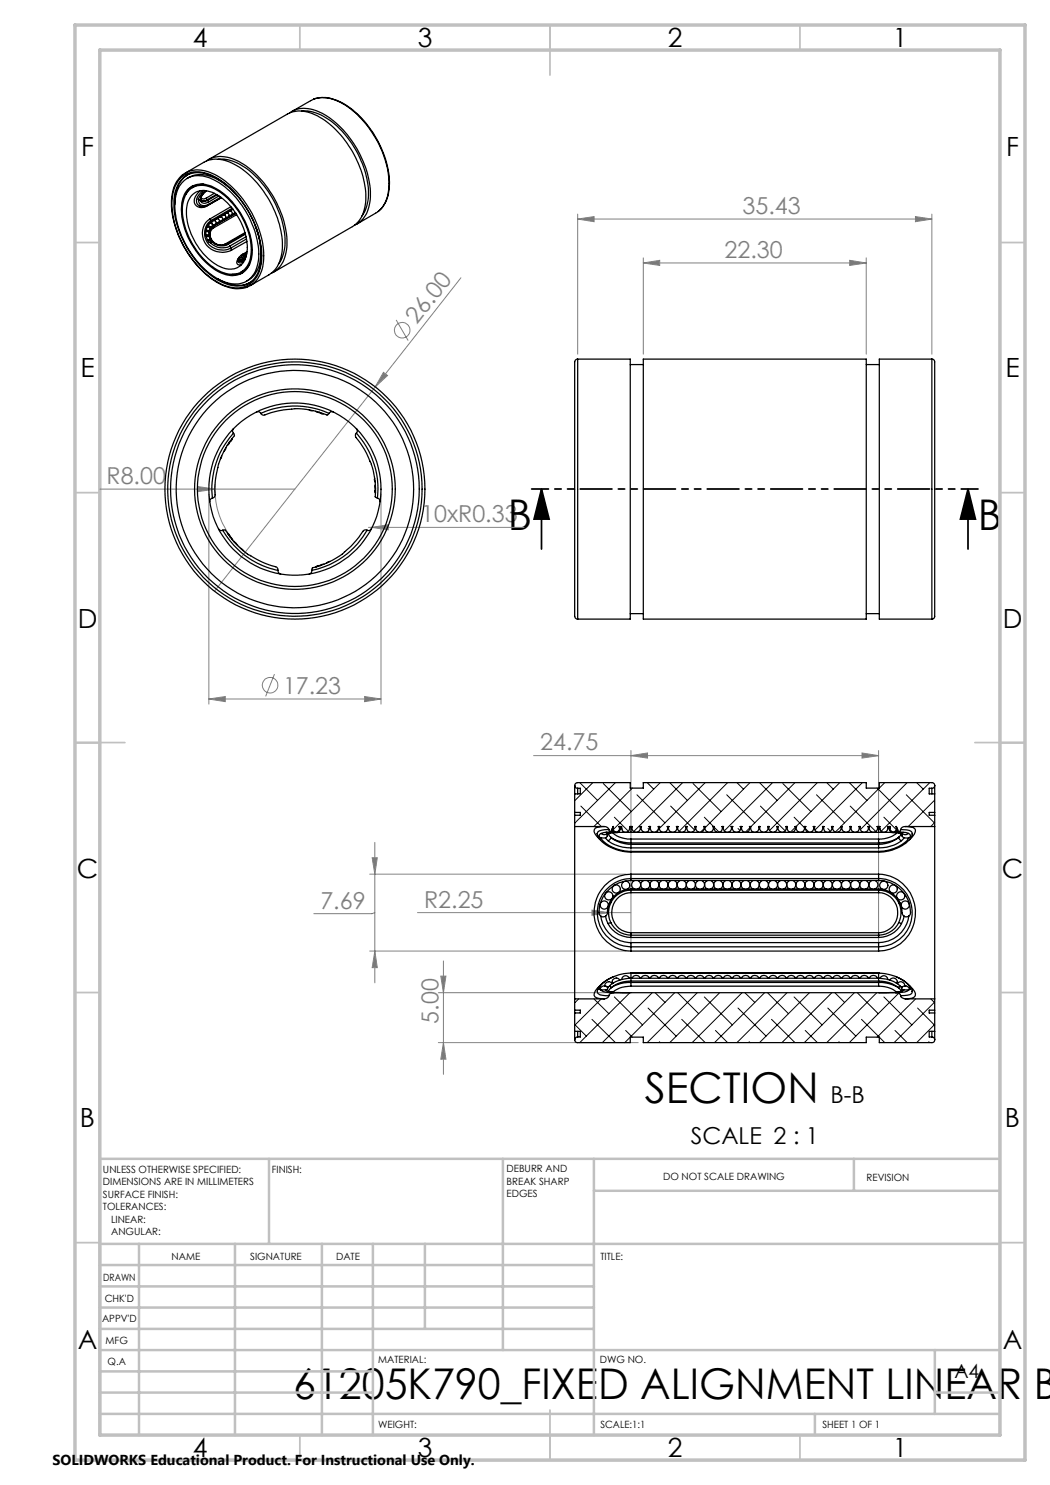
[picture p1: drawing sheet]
<svg xmlns="http://www.w3.org/2000/svg" width="210mm" height="297mm" viewBox="0 0 210 297" stroke-linecap="round" stroke-linejoin="round" font-family="sans-serif">
<g fill="none" stroke="#808080" stroke-width=".2">
<path d="M92.2 55.6l-17.2 21.8M115.5 43.8l3.3-.5v1zM115.5 42.8v28M115.5 43.8h70.9M128.7 52.6l3.2-.5v1zM128.7 51.6v19.2M128.7 52.6h44.5M169.9 52.1l3.3 .5-3.3 .5zM173.2 51.6v19.2M183.1 43.3l3.3 .5-3.3 .5zM186.4 42.8v28M75 77.4l-32.1 40.8"/>
<path d="M76.7 74.5l.8 .6-2.5 2.3zM79.2 64l2.4 4.1M20 97.8h39M39.7 97.3l3.3 .5-3.3 .5zM41.8 98.8v42M43 96.8a16 16 0 0 0 6.3 13.8M76.2 98.8v42M73.7 105.5h31.1M74.3 105.5l3.3-.6v1.1zM41.8 139.8l3.2-.5v1zM41.8 139.8h34.4M54.9 134.8l-1.8 4.5"/>
<path d="M72.9 139.3l3.3 .5-3.3 .5zM106.7 151.1h69M126.2 151.1l3.3-.5v1zM126.2 150.1v39.1M172.4 150.6l3.3 .5-3.3 .5zM175.7 150.1v39.1M73.9 174.8h51.3M74.4 171.6h1.1l-.5 3.2zM75 168.5v28.1M73.9 190.2h51.3M75 190.2l.5 3.3h-1.1zM75 182.5l-.6 .2h-11.6"/>
<path d="M83.5 182.5h42.7M87.7 198.5h37.5M88.2 195.2h1l-.5 3.3zM88.7 192.2v22.7M118.4 182l3.3 .5-3.3 .6zM121.8 181.5l-.1 .7 .1 1.3M87.7 208.5h39.9M88.7 208.5l.5 3.3h-1z"/>
<circle cx="80.4" cy="66" r="1.54"/>
<circle cx="54" cy="137.1" r="1.55"/>
</g>
<path d="M108.3 97.8l1.5 6h-3zM108.3 97.8v12M193.6 97.8l1.5 6h-3zM193.6 97.8v12" fill="none" stroke="#000" stroke-width=".35"/>
<path d="M195.6 97.8h-89.3" fill="none" stroke="#000" stroke-width=".35" stroke-dasharray="6.3 1.3 1.3 1.3 1.3 1.3" stroke-dashoffset="3"/>
<g fill="none" stroke="#c0c0c0" stroke-width=".35">
<path d="M60 5v5M110 5v10M160 5v5M15 48.5h5M200 48.5h5M15 98.5h5M200 98.5h5M15 148.5h10M195 148.5h10M15 198.5h5M200 198.5h5M15 248.5h5"/>
<path d="M200 248.5h5M60 287v5M110 282v10M160 287v5"/>
</g>
<g fill="none" stroke="#c0c0c0" stroke-width=".5">
<path d="M53.8 231.8v17M100.6 231.8v38.2M118.8 231.8v55.2M118.8 238.2h81.2M170.8 231.8v6.4M200 231.8h-180v55.2M20 248.8h180M20 257.3h98.8M20 253h98.8M27.8 248.8v38.2M47 248.8v38.2M64.4 248.8v38.2"/>
<path d="M74.6 248.8v38.2M85 248.8v17M20 265.8h98.8M20 261.5h98.8M20 278.5h54.6M20 274.3h54.6M20 270h180M187 278.5h13M187 270v12.8M20 282.8h180M163 282.8v4.2"/>
</g>
<path d="M15 5h190v287h-190zM20 10h180v277h-180z" fill="none" stroke="#c0c0c0" stroke-width=".7"/>
<path d="M193.6 97.8l1.5 6h-3zM108.3 97.8l1.5 6h-3z" fill="#000"/>
<g fill="#808080">
<path d="M118.4 182l3.3 .5-3.3 .6z"/>
<path d="M74.3 105.5l3.3-.6v1.1z"/>
<path d="M39.7 97.3l3.3 .5-3.3 .5z"/>
<path d="M76.7 74.5l.8 .6-2.5 2.3z"/>
<path d="M169.9 52.1l3.3 .5-3.3 .5zM128.7 52.6l3.2-.5v1z"/>
<path d="M41.8 139.8l3.2-.5v1zM72.9 139.3l3.3 .5-3.3 .5zM115.5 43.8l3.3-.5v1zM183.1 43.3l3.3 .5-3.3 .5zM75 190.2l.5 3.3h-1.1zM74.4 171.6h1.1l-.5 3.2z"/>
<path d="M172.4 150.6l3.3 .5-3.3 .5zM126.2 151.1l3.3-.5v1z"/>
<path d="M88.2 195.2h1l-.5 3.3zM88.7 208.5l.5 3.3h-1z"/>
</g>
<g fill="none" stroke="#000" stroke-width=".25">
<path d="M62.7 19.8a7.5 7.5 0 0 1 7 1.5 20 20 0 0 1 8.2 16 6.4 6.4 0 0 1-2.2 5M36.3 35.5a5.6 5.6 0 0 1 6.5-.2 19.7 19.7 0 0 1 9.3 13.6 8.6 8.6 0 0 1-1.5 7.4 5.4 5.4 0 0 1-6.4 .5 19.6 19.6 0 0 1-9.8-15.7 7.4 7.4 0 0 1 1.9-5.6zM36.3 36.7a4.8 4.8 0 0 1 6-.9 17.8 17.8 0 0 1 9 11.6 9 9 0 0 1-.8 7.7 4.7 4.7 0 0 1-5.9 1.2 17.4 17.4 0 0 1-8.8-10.3 11.1 11.1 0 0 1 0-8.7zM36.5 35a7.2 7.2 0 0 0-2.2 6.2 20.3 20.3 0 0 0 9.4 15.4 6.6 6.6 0 0 0 5.8 .8M36.5 35a5.7 5.7 0 0 1 6.1-.3 19.9 19.9 0 0 1 9.9 13.5 9.6 9.6 0 0 1-1.2 7.9l-.9 .8-.9 .5M37.1 34.6l3.7-2.1a6.4 6.4 0 0 1 6.5 .6 20 20 0 0 1 9.2 16.5 6.4 6.4 0 0 1-2.7 5.4l-3.7 2.1M37.4 35a6.5 6.5 0 0 0-2.4 6M37.4 35.7a5.4 5.4 0 0 1 5.8 0 14.8 14.8 0 0 1 4.4 3.6M37.5 38a4.4 4.4 0 0 1 5.6-.3 15.6 15.6 0 0 1 7.3 12.8 4.4 4.4 0 0 1-2.9 4.5 6.9 6.9 0 0 1-6-2.2 15 15 0 0 1-5.1-12.3l.5-1.6zM37.7 38.2a4.4 4.4 0 0 1 5.7-.2 14.9 14.9 0 0 1 6.8 12.9 4 4 0 0 1-6 3.5 14.8 14.8 0 0 1-7.7-13.3 5.8 5.8 0 0 1 1.2-2.9zM37.8 34.9a6.9 6.9 0 0 1 6.5 1.4 19.5 19.5 0 0 1 7.9 15.5 5.4 5.4 0 0 1-3 5.1 7.3 7.3 0 0 1-6.8-1.7 19.4 19.4 0 0 1-7.6-15 5.6 5.6 0 0 1 3.1-5.3M38.2 39.2a3.6 3.6 0 0 1 4.6-.6 13.1 13.1 0 0 1 6.6 11.7 3.5 3.5 0 0 1-5.4 3 13 13 0 0 1-6.7-11.7l.3-1.2z"/>
<path d="M38.6 37.2l-1 .9-.4 .8M40 38.2a2.31 2.31 0 0 0-1 2.7 1.67 1.67 0 0 0 2.3 .3M40.1 39.8v.4M40.1 39.8l-.3 .2M40.1 39.3l.2 .2M40.2 39.9l.1 .2M40.2 39.9l-.1 .3M40.3 39.5l-.2 .3M40.4 38.8a.37 .37 0 0 1-.1 .4 .37 .37 0 0 1-.4 .1M40.7 38.1a2.3 2.3 0 0 0-1.2 2.7l.4 .4M40.7 36.8l-1.2 .2-1 .5M41 38.2l-.1 .3-.4 .1"/>
<path d="M41.1 38.1a2.61 2.61 0 0 0-1.4 1.9h.1M41.3 39.6l-.7 .2-.4-.2v.3M41.3 32.2a5.6 5.6 0 0 1 5.9-.1 19.6 19.6 0 0 1 9.6 12.2 11.1 11.1 0 0 1-.4 8.4 4.7 4.7 0 0 1-2.2 2M41.3 39.6l.1 .4M41.3 38.2l-.8 .8-.2 .5M41.4 40l-.7 .2-.4-.2M41.4 40l.1 .1M41.7 31.9l15.8-9.1a6.4 6.4 0 0 1 6.5 .7 20 20 0 0 1 9.2 16.4 6.2 6.2 0 0 1-2.7 5.4l-15.8 9.1M42.9 38.7l-1.6 .9M43.3 38.9l-1.9 1.1M43.4 39l-1.9 1.1M43.6 31.9a9.6 9.6 0 0 1 7.6 3.4 19.6 19.6 0 0 1 5.8 13.5 7.6 7.6 0 0 1-1.3 4"/>
<path d="M43.8 39.2l-2.1 1.2M44.2 39.4l-2.5 1.5M44.3 39.5l-2.7 1.5M44.3 39.5l-3 1.7M58 22.6a5.6 5.6 0 0 1 5.9-.2 19.6 19.6 0 0 1 9.6 12.3 11.1 11.1 0 0 1-.4 8.4 4.7 4.7 0 0 1-2.2 1.9M58.4 22.3l3.7-2.2a6.4 6.4 0 0 1 6.5 .7 20.1 20.1 0 0 1 9.2 16.4 6.2 6.2 0 0 1-2.7 5.4l-3.7 2.2M60.3 22.2a9.6 9.6 0 0 1 7.6 3.5 19.6 19.6 0 0 1 5.8 13.5 7.3 7.3 0 0 1-1.3 4M39.8 40a1.09 1.09 0 0 0 .5 1.1 1.09 1.09 0 0 0 1.3-.1l.1-.1M40.1 40.2l.3 .3 .4 .2 .9-.3M40.3 40.1l.5 .1 .7-.1M41.2 46.3a.42 .42 0 0 1 .5 .1 .42 .42 0 0 1 0 .6M41.2 47h.5"/>
<path d="M41.2 46l.3 .2 .4-.2M41.3 47.3a.4 .4 0 0 1 .5 .1 .4 .4 0 0 1 0 .5M41.3 45.9a.39 .39 0 0 0 .6 .1M41.3 41.2h.1M41.4 45.4a.39 .39 0 0 1 .5 .1 .39 .39 0 0 1 0 .5M41.5 40.1l.2 .3M41.6 41a1.92 1.92 0 0 1-1.7 .2M41.7 47l-.5 .1M41.7 47v.3M41.7 44.9a.41 .41 0 0 0 .1 .5 .41 .41 0 0 0 .6-.1M41.7 40.9l-.1 .1M41.8 44.8a.42 .42 0 0 0 .1 .5 .42 .42 0 0 0 .5 0"/>
<path d="M41.8 44.7a.41 .41 0 0 1 .6 0 .41 .41 0 0 1 0 .6M41.8 47.9l-.2 .2M41.8 47.9l-.3 .1M41.8 46.1l-.1 .4M41.9 47.9l.2 .4M41.9 47.1l.4 .9M41.9 47.1h.1M41.9 47.1a2.2 2.2 0 0 0 1.2 1.6M41.9 43.8a3.7 3.7 0 0 0-1 4.6 3.7 3.7 0 0 0 4.3 2l1.1-.4M41.9 43.8l.3 .3M42.1 48.5a3.2 3.2 0 0 0 3.9 .7M42.1 48.3l.1 .2"/>
<path d="M42.2 44.4l-.3 .3M42.2 44.1a3.3 3.3 0 0 0-1 3.9 3.3 3.3 0 0 0 3.4 2l1.5-.4M42.2 44.1l.2 .1M42.2 45.5l-.2 .3M42.3 48l.1 .4M42.3 48l-.2 .3M42.4 44.3a.47 .47 0 0 1 .6-.1 .47 .47 0 0 1 .2 .6M42.4 44.3a.46 .46 0 0 0 .4 .7M42.4 48.4l-.3 .1M42.4 48.4l.6 .4M42.4 44.3l-.2 .1M42.4 44.2a2.81 2.81 0 0 0-.5 4.3h.2"/>
<path d="M42.4 44.2l-.2 .2M42.5 45.4a2.06 2.06 0 0 0-.6 1.7M42.5 45.3l-.3 .2M42.5 45.4h-.1M42.7 45.2v.4M42.7 45.2l-.3 .3M42.7 45.6a1.99 1.99 0 0 0-.4 2.4 1.99 1.99 0 0 0 2.2 1l.5-.2M42.8 45.2l-.3 .2M42.8 45.2h-.1M42.8 45a2.17 2.17 0 0 0-.9 2.1M42.8 45v.2M43 48.8l1.1 .4 .8-.1 .7-.2"/>
<path d="M43.1 43.9a.46 .46 0 0 1 .6-.1 .46 .46 0 0 1 .2 .6M43.1 43.9l-.1 .3M43.1 43.9l-.3 .2M43.1 48.7a2.29 2.29 0 0 0 2.3 .1M43.1 48.7l-.1 .1M43.3 44.6h.1M43.5 55.7a6.4 6.4 0 0 0 6.4 .8M43.7 43.6a.45 .45 0 0 1 .6-.2 .45 .45 0 0 1 .2 .6M43.7 43.6l-.1 .2M43.7 43.6l-.3 .1M43.9 44.2l.1 .1M44.3 43.2a.47 .47 0 0 1 .6-.1 .47 .47 0 0 1 .3 .5"/>
<path d="M44.3 43.2v.2M44.3 43.2l-.2 .2M44.6 43.8l.1 .1M45 42.8a.44 .44 0 0 1 .6-.1 .44 .44 0 0 1 .2 .5M45 42.8l-.1 .2M45 48.8l.2 .1M45 42.8l-.3 .2M45.2 43.5h.1M45.4 48.8l.2 .1M45.6 42.4a.45 .45 0 0 1 .6-.1 .45 .45 0 0 1 .2 .6M45.6 42.4v.3M45.6 42.4l-.3 .2"/>
<path d="M45.8 43.1h.2M46 49.2l.1 .4M46.1 49.6l.2 .4M46.2 41.3l-4.3 2.5M46.3 42.1l-.1 .2M46.3 42.1l-.3 .2M46.4 41.7l-4.2 2.4M46.5 42.8h.1M46.5 41.8l-4.1 2.4M46.6 41.9l-.3 .2M47.1 42.5l-4.3 2.5M47.2 42.6l-4.5 2.6"/>
<path d="M47.3 42.9l-4.6 2.7M47.6 52.2h.1M47.6 52.2v.1a.76 .76 0 0 0 1.1 .1M47.7 51.7a.69 .69 0 0 0-.3 .9 .69 .69 0 0 0 .9 .3M47.9 51.4l-.2 .3-.1 .5M48.2 51v.1M48.5 51.8l.1 .2a.41 .41 0 0 0-.5-.1 .41 .41 0 0 0-.3 .3M48.5 51.5a.41 .41 0 0 0-.4 .1 .41 .41 0 0 0-.2 .4M48.5 51.9h-.1M48.6 54.5l-1 .4h-1.2M48.6 50.8l-.9 .8a.48 .48 0 0 0 .2 .6 .48 .48 0 0 0 .6 0l.2-.1M48.6 51.9l.4 .1-.3 .1"/>
<path d="M48.6 51.9h.1M48.6 50.8l.1 .2M48.7 52.1l-.4-.1-.2 .3M48.9 51.1a.41 .41 0 0 0-.4 0 .41 .41 0 0 0-.2 .4M49 51.9l-.3 .2M49 46.5l-4 2.3M49 46.7l-3.6 2.1M49.1 46.8l-3.5 2.1M49.2 50.9a.7 .7 0 0 0-.6 1M49.2 50.9l.1 .1M49.2 47.3l-3.2 1.9M49.2 51.2l-.4 .4-.1 .3 .5-.5"/>
<path d="M49.3 47.8l-3.2 1.8M49.3 50.8l-.1 .1M49.4 50.6l-.3 .1-.1 .3M49.4 48.3l-3.1 1.7M49.4 50.3l-.8 .5M49.9 52.8l-1 1.2-.7 .4M51.1 45.2a12.2 12.2 0 0 1 .4 8.7 4.4 4.4 0 0 1-2.2 2.3M115.5 71.8a.73 .73 0 0 0-.6 1.1v50.4a.6 .6 0 0 0 .6 .5M115.5 71.8h10.5v52h-10.5M115.5 71.8v52M126 72.9h2.7M128.7 71.8h44.5v52h-44.5z"/>
<path d="M173.2 72.9h2.7M186.4 71.8a.7 .7 0 0 1 .5 1.1v50.4a.54 .54 0 0 1-.5 .5M186.4 71.8h-10.5v52h10.5M186.4 71.8v52M42.5 99.6a.66 .66 0 0 0-.6 .8M44.3 91.2l-.2 .6M45.2 89.5l-.1 .4-.3 .3M45.9 88.4l-.1 .3-.4 .4M46.4 87.8l-.1 .3-.4 .3M46.4 87.7l-.2 .5M46.7 85.8a.56 .56 0 0 0 0 .8M46.7 86.6a16.4 16.4 0 0 0-4.2 13"/>
<path d="M46.7 86.6l.2 .4a16.9 16.9 0 0 0-3.9 12.2l-.3 .4h-.2M51.3 82.4a.67 .67 0 0 1 .9 .3M52.2 82.7a16.3 16.3 0 0 1 13.6 0M52.2 82.7a.75 .75 0 0 0 1.2 .1 16.4 16.4 0 0 1 12.1 .2l.3-.3M61.8 82l.7 .1M63.1 82.3l.8 .2M63.9 82.5l.7 .2M64.2 82.7l.5 .1M66.7 82.4a.67 .67 0 0 0-.9 .3M71.3 86.6a16.7 16.7 0 0 1 4.2 13M71.3 85.8a.56 .56 0 0 1 0 .8M71.3 86.6a.83 .83 0 0 0 .2 1.3 16.2 16.2 0 0 1 3.6 11.5l.4 .2"/>
<path d="M74.9 95.6l.1 .8M75 98.1l.1 .5M75.1 96.9l-.1 .4 .1 .5M75.1 97.7l-.1 .4 .1 .4M75.5 99.6a.66 .66 0 0 1 .5 .8M43.7 105.8a.62 .62 0 0 0 .9 .2M44.6 106a16.5 16.5 0 0 0 11 8.1M44.6 106h.4a18.1 18.1 0 0 0 10.4 7.5l.2 .6M45.5 106.6l.4 .4M45.5 106.7l.5 .6M46 107.3l.5 .6M46.8 108.4l.6 .5"/>
<path d="M48.2 109.7l.4 .4M55.6 114.1a.76 .76 0 0 0 .5 .7M62.4 114.1a.76 .76 0 0 1-.6 .7M63.6 113.1l-.4 .3M64.1 113.1l-.8 .2M64.8 112.9h-.4l-.4 .2M66 112.3l-.7 .3M73.4 106a16.4 16.4 0 0 1-11 8.1M73.4 106a.81 .81 0 0 0-1.1 .6 16.1 16.1 0 0 1-9.9 7.1v.4M74.3 105.8a.62 .62 0 0 1-.9 .2M126 122.7h2.7M173.2 122.7h2.7"/>
<path d="M114.9 157.1a.6 .6 0 0 1 .6-.6h10.5v1.1h2.7v-1.1h44.5v1.1h2.7v-1.1h10.5a.54 .54 0 0 1 .5 .6M114.9 157.1v1.7M114.9 157.1a.55 .55 0 0 0 .6 .6M114.9 158.8v3.7M115.5 157.7v1.1M115.5 157.7h.6v1.1h-1.2M186.4 157.7v1.1M186.4 157.7h-.6v1.1h1.1M186.9 157.1v1.7M186.9 157.1a.5 .5 0 0 1-.5 .6M186.9 158.8v3.7M114.9 165.3v34.5"/>
<path d="M114.9 165.3h6a.85 .85 0 0 1 .9 .6M114.9 162.5v.6M114.9 162.5h1.2v.6h-1.2M114.9 163.1v2.2M119.5 166.8a4.3 4.3 0 0 0 3.1 2.9l1.7 .5 1.9 .2M119.5 166.8h.1M120.2 167.5a6.8 6.8 0 0 0 5.6 2.8h.4M120.2 167.5h.9M120.3 165.3a1.69 1.69 0 0 0-1.4 .6 2.2 2.2 0 0 0 1.1 2M121.1 167.5l.5 .6M121.5 167.2l-.4 .3M121.5 166.6v.6"/>
<path d="M121.5 166.6l-.5 .3-.8-.2M121.6 168.1l1.4 .9a7.8 7.8 0 0 0 3.2 .6M121.7 166.8l.5 .7M121.8 165.9l.4 .5M121.8 165.9h-.2a3.2 3.2 0 0 0-2 .5l-.1 .4M122.2 166.4h-.2a2.62 2.62 0 0 0-2.2 .6v.4l.4 .1M122.2 167.5l1.2 .6 2.8 .5M122.2 167.5l-.2 .4-.4 .2M122.2 167.5l.7 .5 1.2 .5 2.1 .4M122.4 165.7a.81 .81 0 0 0 .9 .9 .81 .81 0 0 0 .8-.9M122.5 166.1l-.2 .3-.4 .2-.7-.2M122.6 166.5a4.8 4.8 0 0 0 3.6 1.3"/>
<path d="M122.6 165.6l.1-.3-.5 1.1M122.6 165.6a.66 .66 0 0 0 .7 .8 .66 .66 0 0 0 .6-.8M122.6 165.6h-.1M123.1 166.5l-.9 .1a.76 .76 0 0 0-.7 .6M123.8 165.3h.3v.4M123.8 165.3l.1 .3M123.8 165.3h.5l.1 .2a.81 .81 0 0 0 .7 1 .81 .81 0 0 0 .8-1v-.2h.6a.83 .83 0 0 0 .7 1.2 .83 .83 0 0 0 .8-1.2h.3l-.1 .2a.83 .83 0 0 0 1 1 .83 .83 0 0 0 .6-1.2h.3v.2a.83 .83 0 0 0 .9 1 .83 .83 0 0 0 .7-1.2h.2v.2a.83 .83 0 0 0 .9 1 .83 .83 0 0 0 .7-1.2h.3l-.1 .2a.83 .83 0 0 0 .9 1 .83 .83 0 0 0 .7-1.2h.3l-.1 .2a.83 .83 0 0 0 1 1 .83 .83 0 0 0 .6-1.2h.3v.2a.82 .82 0 0 0 .9 1 .82 .82 0 0 0 .6-1.2h.3v.2a.83 .83 0 0 0 .9 1 .83 .83 0 0 0 .7-1.2h.3l-.1 .2a.83 .83 0 0 0 .9 1 .83 .83 0 0 0 .7-1.2h.3l-.1 .2a.83 .83 0 0 0 1 1 .83 .83 0 0 0 .6-1.2h.3l-.1 .2a.83 .83 0 0 0 1 1 .83 .83 0 0 0 .6-1.2h.3v.2a.83 .83 0 0 0 .9 1 .83 .83 0 0 0 .7-1.2h.3l-.1 .2a.83 .83 0 0 0 .9 1 .83 .83 0 0 0 .7-1.2h.3l-.1 .2a.83 .83 0 0 0 1 1 .83 .83 0 0 0 .6-1.2h.3l-.1 .2a.83 .83 0 0 0 1 1 .83 .83 0 0 0 .6-1.2h.3v.2a.83 .83 0 0 0 .9 1 .83 .83 0 0 0 .7-1.2h.3l-.1 .2a.83 .83 0 0 0 .9 1 .83 .83 0 0 0 .7-1.2h.3l-.1 .2a.82 .82 0 0 0 1 1 .82 .82 0 0 0 .6-1.2h.3l-.1 .2a.83 .83 0 0 0 1 1 .83 .83 0 0 0 .6-1.2h.3v.2a.83 .83 0 0 0 .9 1 .83 .83 0 0 0 .7-1.2h.2v.2a.83 .83 0 0 0 .9 1 .83 .83 0 0 0 .7-1.2h.3l-.1 .2a.82 .82 0 0 0 1 1 .82 .82 0 0 0 .6-1.2h.3l-.1 .2a.83 .83 0 0 0 1 1 .83 .83 0 0 0 .6-1.2h.4l-.1 .2a.83 .83 0 0 0 .9 1 .83 .83 0 0 0 .7-1.2h.3l-.1 .2a.83 .83 0 0 0 .9 1 .83 .83 0 0 0 .7-1.2h.3l-.1 .2a.83 .83 0 0 0 .9 1 .83 .83 0 0 0 .7-1.2h.3l-.1 .2a.83 .83 0 0 0 1 1 .83 .83 0 0 0 .6-1.2h.6v.2a.81 .81 0 0 0 .8 1 .81 .81 0 0 0 .8-1v-.2h.5M123.9 165.6l.2 .1M124.1 165.3h.2M126.2 174.8a7.7 7.7 0 0 0-7.4 7.7 7.7 7.7 0 0 0 7.4 7.7M126.2 166.5h-2.7M126.2 167.8v.8"/>
<path d="M126.2 168.9v.7M126.2 175.7a6.8 6.8 0 0 0-6.7 6.8 6.8 6.8 0 0 0 6.7 6.9M126.2 175.7v.4M126.2 176.1a6.4 6.4 0 0 0-6.4 6.7l.4 .4M126.2 174.8v.9M126.2 178a4.6 4.6 0 0 0-4 2.5M126.2 177.8v.2M126.2 177.8a4.7 4.7 0 0 0-4.2 2.7M126.2 178v.5M126.2 178.5a4 4 0 0 0-3.8 4 4 4 0 0 0 3.8 4M126.2 170.3v.1M126.2 170.4h49.5"/>
<path d="M126.2 174.8h49.5M126.2 165.3v1.2M126.2 168.6v.3M126.2 166.5h49.5M126.2 167.8h49.5M126.2 170.3h49.5M126.2 169.6h49.5M126.2 168.6h49.5M126.2 168.9h49.5M126.2 175.7h49.5M126.2 176.1h49.5M126.2 178h49.5"/>
<path d="M126.2 177.8h49.5M126.2 178.5h49.5M126.9 176.1a.89 .89 0 0 0-.6 .9 .89 .89 0 0 0 .6 .8M127.6 176.1a.92 .92 0 0 1 .5 .9 .92 .92 0 0 1-.6 .8M128.7 176.1a.88 .88 0 0 0-.6 .9 .88 .88 0 0 0 .6 .8M129.4 176.1a.9 .9 0 0 1 .6 .9 .9 .9 0 0 1-.6 .8M130.5 176.1a.89 .89 0 0 0-.5 .9 .89 .89 0 0 0 .6 .8M131.2 176.1a.93 .93 0 0 1 .6 .9 .93 .93 0 0 1-.6 .8M132.3 176.1a.89 .89 0 0 0-.5 .9 .89 .89 0 0 0 .6 .8M133.1 176.1a.93 .93 0 0 1 .5 .9 .93 .93 0 0 1-.6 .8M134.2 176.1a.9 .9 0 0 0-.6 .9 .9 .9 0 0 0 .6 .8M134.9 176.1a.9 .9 0 0 1 .5 .9 .9 .9 0 0 1-.6 .8"/>
<path d="M136 176.1a.89 .89 0 0 0-.6 .9 .89 .89 0 0 0 .6 .8M136.7 176.1a.9 .9 0 0 1 .6 .9 .9 .9 0 0 1-.6 .8M137.8 176.1a.89 .89 0 0 0-.5 .9 .89 .89 0 0 0 .6 .8M138.5 176.1a.93 .93 0 0 1 .6 .9 .93 .93 0 0 1-.6 .8M139.6 176.1a.89 .89 0 0 0-.5 .9 .89 .89 0 0 0 .6 .8M140.4 176.1a.93 .93 0 0 1 .5 .9 .93 .93 0 0 1-.6 .8M141.5 176.1a.9 .9 0 0 0-.6 .9 .9 .9 0 0 0 .6 .8M142.2 176.1a.9 .9 0 0 1 .5 .9 .9 .9 0 0 1-.6 .8M143.3 176.1a.89 .89 0 0 0-.6 .9 .89 .89 0 0 0 .6 .8M144 176.1a.9 .9 0 0 1 .6 .9 .9 .9 0 0 1-.6 .8M145.1 176.1a.89 .89 0 0 0-.5 .9 .89 .89 0 0 0 .6 .8M145.8 176.1a.93 .93 0 0 1 .6 .9 .93 .93 0 0 1-.6 .8"/>
<path d="M146.9 176.1a.89 .89 0 0 0-.5 .9 .89 .89 0 0 0 .6 .8M147.7 176.1a.92 .92 0 0 1 .5 .9 .92 .92 0 0 1-.6 .8M148.8 176.1a.9 .9 0 0 0-.6 .9 .9 .9 0 0 0 .6 .8M149.5 176.1a.9 .9 0 0 1 .5 .9 .9 .9 0 0 1-.6 .8M150.6 176.1a.89 .89 0 0 0-.6 .9 .89 .89 0 0 0 .6 .8M151.3 176.1a.9 .9 0 0 1 .6 .9 .9 .9 0 0 1-.6 .8M152.4 176.1a.89 .89 0 0 0-.5 .9 .89 .89 0 0 0 .6 .8M153.1 176.1a.93 .93 0 0 1 .6 .9 .93 .93 0 0 1-.6 .8M154.2 176.1a.9 .9 0 0 0-.5 .9 .9 .9 0 0 0 .6 .8M154.9 176.1a.9 .9 0 0 1 .6 .9 .9 .9 0 0 1-.6 .8M156.1 176.1a.88 .88 0 0 0-.6 .9 .88 .88 0 0 0 .6 .8M156.8 176.1a.9 .9 0 0 1 .5 .9 .9 .9 0 0 1-.6 .8"/>
<path d="M157.9 176.1a.89 .89 0 0 0-.6 .9 .89 .89 0 0 0 .6 .8M158.6 176.1a.93 .93 0 0 1 .5 .9 .93 .93 0 0 1-.5 .8M159.7 176.1a.89 .89 0 0 0-.5 .9 .89 .89 0 0 0 .6 .8M160.4 176.1a.93 .93 0 0 1 .6 .9 .93 .93 0 0 1-.6 .8M161.5 176.1a.9 .9 0 0 0-.5 .9 .9 .9 0 0 0 .6 .8M162.2 176.1a.9 .9 0 0 1 .6 .9 .9 .9 0 0 1-.6 .8M163.4 176.1a.88 .88 0 0 0-.6 .9 .88 .88 0 0 0 .6 .8M164.1 176.1a.9 .9 0 0 1 .5 .9 .9 .9 0 0 1-.6 .8M165.2 176.1a.89 .89 0 0 0-.6 .9 .89 .89 0 0 0 .6 .8M165.9 176.1a.93 .93 0 0 1 .5 .9 .93 .93 0 0 1-.5 .8M167 176.1a.89 .89 0 0 0-.5 .9 .89 .89 0 0 0 .6 .8M167.7 176.1a.92 .92 0 0 1 .6 .9 .92 .92 0 0 1-.6 .8"/>
<path d="M168.8 176.1a.9 .9 0 0 0-.5 .9 .9 .9 0 0 0 .6 .8M169.5 176.1a.9 .9 0 0 1 .6 .9 .9 .9 0 0 1-.6 .8M170.6 176.1a.89 .89 0 0 0-.5 .9 .89 .89 0 0 0 .6 .8M171.4 176.1a.9 .9 0 0 1 .5 .9 .9 .9 0 0 1-.6 .8M172.5 176.1a.89 .89 0 0 0-.6 .9 .89 .89 0 0 0 .6 .8M173.2 176.1a.93 .93 0 0 1 .5 .9 .93 .93 0 0 1-.5 .8M174.3 176.1a.89 .89 0 0 0-.5 .9 .89 .89 0 0 0 .6 .8M175 176.1a.92 .92 0 0 1 .6 .9 .92 .92 0 0 1-.6 .8M175.7 174.8a7.7 7.7 0 0 1 7.4 7.7 7.7 7.7 0 0 1-7.4 7.7M175.7 166.5h2.7M175.7 167.8v.8M175.7 168.9v.7"/>
<path d="M175.7 175.7v.4M175.7 175.7a6.8 6.8 0 0 1 6.7 6.8 6.8 6.8 0 0 1-6.7 6.9M175.7 176.1a6.4 6.4 0 0 1 6.4 6.7l-.3 .4M175.7 174.8v.9M175.7 178a4.5 4.5 0 0 1 4 2.5M175.7 177.8v.2M175.7 177.8a4.7 4.7 0 0 1 4.3 2.7M175.7 178.5a4 4 0 0 1 3.8 4 4 4 0 0 1-3.8 4M175.7 178v.5M175.7 170.3v.1M175.7 165.3v1.2M175.7 168.6v.3"/>
<path d="M177.6 165.3h.2M177.8 165.7a.81 .81 0 0 0 .8 .8 .81 .81 0 0 0 .9-.8M178 165.6a.66 .66 0 0 0 .6 .8 .66 .66 0 0 0 .7-.8M178 165.6l-.2 .1M178.1 165.3h-.3v.4M178.1 165.3l-.1 .3M178.8 166.5l.8 .1a.69 .69 0 0 1 .8 .6M179.3 165.6l-.1-.3 .5 1.1M179.3 165.6h.1M179.4 166.5a4.8 4.8 0 0 1-3.7 1.3M179.4 166.1l.2 .3 .4 .2 .7-.1M179.7 166.4a3.3 3.3 0 0 1 2.3 .5l.1 .5-.3 .1"/>
<path d="M179.7 167.5l-1.3 .7-2.7 .4M179.7 167.5l.2 .4 .4 .2M179.7 167.5l-.7 .5-1.2 .5-2.1 .4M180.1 165.9l-.4 .5M180.1 165.9h.7a1.76 1.76 0 0 1 1.6 .6v.3M180.2 166.8l-.5 .7M180.2 166.8h.1M180.3 168.1l-.3 .3a8 8 0 0 1-4.3 1.2M180.4 166.6l.5 .3 .8-.2M180.4 167.2l.4 .3M180.4 166.6v.6M180.8 167.5l-.5 .6"/>
<path d="M180.8 167.5h1M181 165.3a.84 .84 0 0 0-.9 .6M181 165.3h.4a1.61 1.61 0 0 1 1.7 .7 2.69 2.69 0 0 1-1.2 2M181 165.3h5.9M181.8 167.5a5.5 5.5 0 0 1-4 2.5l-2.1 .3M182.5 166.8a5 5 0 0 1-3.6 3l-2.2 .6h-1M186.9 165.3v34.5M186.9 162.5v.6M186.9 162.5h-1.1v.6h1.1M186.9 163.1v2.2M114.9 199.8h6M114.9 199.8v2.2"/>
<path d="M120 197.1a2.57 2.57 0 0 0-1.2 2 1.59 1.59 0 0 0 1.7 .6l.4 .1M120.2 197.9v.1a3.6 3.6 0 0 0 2.6 .5M120.2 197.9h.9M120.2 183.2a6 6 0 0 0 6 5.3M120.2 183.2l.2 .2 .7-.2M120.9 197.2h.1M121.1 197.9l.5 .4M121.1 183.2l.5 1.5M121.4 197.4h.3M121.6 197.6a.81 .81 0 0 0-.9-.4 .81 .81 0 0 0-.6 .7M121.6 198.3l1.4 .2h3M121.6 184.7a5.1 5.1 0 0 0 4.6 2.8"/>
<path d="M121.6 198.3h.2M121.7 198.2l.1 .1M121.8 199.1l-.1 .1a.93 .93 0 0 1-.8 .6M121.8 198.3l.9 .2M122 197.1l-.5 .5v.3h-.4M122 197.1l.2 .5M122 180.5h.2M122 180.5l-.5 1.2a1.39 1.39 0 0 1-.4 1.5M122.2 184.5l-.6 .2M122.2 184.5a4.5 4.5 0 0 0 4 2.5M122.2 180.5a4.5 4.5 0 0 0 0 4M122.2 197.6l-.5 .7"/>
<path d="M122.4 196.7a.81 .81 0 0 0-.9-.3 .81 .81 0 0 0-.6 .8M122.4 196.4l.3 .2M122.4 196.4v.3M122.4 196.6h-.1M122.7 195.3a5.8 5.8 0 0 0-3.1 2.6l-.1 .7a1.62 1.62 0 0 0 1.6 .5h.7M122.8 198.5l-.3 .1a.67 .67 0 0 0-.7 .5M124 196a.81 .81 0 0 0-1-.4 .81 .81 0 0 0-.6 .8M125.9 195.7a.82 .82 0 0 0-.9-.5 .82 .82 0 0 0-.7 .7M126.2 194.6h.1M126.2 194.6a8.4 8.4 0 0 0-6.3 2.8l-.1 .4 .4 .1M126.2 196.5v.7M126.2 196.5l-2.1 .2-1.2 .4-.7 .5"/>
<path d="M126.2 195.6a6.7 6.7 0 0 0-4.2 1.5M126.2 196.2a6.1 6.1 0 0 0-4 1.4M126.2 195.6v.6M126.2 188.5v.9M126.2 189.4v.8M126.2 187v.5M126.2 186.5v.5M126.2 197.2a4.8 4.8 0 0 0-3.6 1.3M126.2 194.6h49.5M126.2 190.2h49.5M126.2 194.6v1M126.2 196.2v.3"/>
<path d="M126.2 197.2h49.5M126.2 196.5h49.5M126.2 196.2h49.5M126.2 195.6h49.5M126.2 188.5h49.5M126.2 187.5h49.5M126.2 189.4h49.5M126.2 187h49.5M126.2 186.5h49.5M126.4 195.6a.92 .92 0 0 1 .8-.5 .92 .92 0 0 1 .9 .5M128.2 195.6a.92 .92 0 0 1 .8-.5 .92 .92 0 0 1 .9 .5M130 195.6a.92 .92 0 0 1 .9-.5 .92 .92 0 0 1 .8 .5"/>
<path d="M131.9 195.6a.92 .92 0 0 1 .8-.5 .92 .92 0 0 1 .9 .5M133.7 195.6a.92 .92 0 0 1 .8-.5 .92 .92 0 0 1 .9 .5M135.5 195.6a.92 .92 0 0 1 .8-.5 .92 .92 0 0 1 .9 .5M137.3 195.6a.92 .92 0 0 1 .9-.5 .92 .92 0 0 1 .8 .5M139.2 195.6a.92 .92 0 0 1 .8-.5 .92 .92 0 0 1 .9 .5M141 195.6a.92 .92 0 0 1 .8-.5 .92 .92 0 0 1 .9 .5M142.8 195.6a.92 .92 0 0 1 .9-.5 .92 .92 0 0 1 .8 .5M144.6 195.6a.92 .92 0 0 1 .9-.5 .92 .92 0 0 1 .8 .5M146.4 195.6a.94 .94 0 0 1 .9-.5 .94 .94 0 0 1 .9 .5M148.3 195.6a.92 .92 0 0 1 .8-.5 .92 .92 0 0 1 .9 .5M150.1 195.6a.92 .92 0 0 1 .9-.5 .92 .92 0 0 1 .8 .5M151.9 195.6a.92 .92 0 0 1 .9-.5 .92 .92 0 0 1 .8 .5"/>
<path d="M153.7 195.6a.92 .92 0 0 1 .9-.5 .92 .92 0 0 1 .8 .5M155.6 195.6a.92 .92 0 0 1 .8-.5 .92 .92 0 0 1 .9 .5M157.4 195.6a.92 .92 0 0 1 .9-.5 .92 .92 0 0 1 .8 .5M159.2 195.6a.92 .92 0 0 1 .9-.5 .92 .92 0 0 1 .8 .5M161 195.6a.92 .92 0 0 1 .9-.5 .92 .92 0 0 1 .8 .5M162.9 195.6a.92 .92 0 0 1 .8-.5 .92 .92 0 0 1 .9 .5M164.7 195.6a.92 .92 0 0 1 .9-.5 .92 .92 0 0 1 .8 .5M166.5 195.6a.92 .92 0 0 1 .9-.5 .92 .92 0 0 1 .8 .5M168.3 195.6a.92 .92 0 0 1 .9-.5 .92 .92 0 0 1 .8 .5M170.2 195.6a.92 .92 0 0 1 .8-.5 .92 .92 0 0 1 .9 .5M172 195.6a.92 .92 0 0 1 .9-.5 .92 .92 0 0 1 .8 .5M173.8 195.6a.94 .94 0 0 1 .9-.5 .94 .94 0 0 1 .8 .5"/>
<path d="M175.7 194.6a8.2 8.2 0 0 1 6.3 2.8l.1 .4-.3 .1M175.7 194.6h.1M175.7 196.5v.7M175.7 196.5l2.1 .2 1.9 .9M175.7 195.6a6.6 6.6 0 0 1 4.3 1.5M175.7 196.2h.7a5.7 5.7 0 0 1 3.3 1.4M175.7 195.6v.6M175.7 188.5v.9M175.7 189.4v.8M175.7 187v.5M175.7 186.5v.5M175.7 197.2a4.8 4.8 0 0 1 3.6 1.3"/>
<path d="M175.7 194.6v1M175.7 196.2v.3M176 195.7a.82 .82 0 0 1 .9-.5 .82 .82 0 0 1 .7 .7M177.9 196a.81 .81 0 0 1 1-.4 .81 .81 0 0 1 .6 .8M179.1 195.3a4.9 4.9 0 0 1 3.4 3M179.1 198.5l.8 .3 .2 .3M179.2 198.5h-3.3M179.5 196.7a.81 .81 0 0 1 .9-.3 .81 .81 0 0 1 .6 .8M179.5 196.6h.1M179.5 196.4l-.3 .2M179.5 196.4v.3M179.7 184.5a4.5 4.5 0 0 1-4 2.5"/>
<path d="M179.7 184.5l.6 .2M179.7 180.5a4.5 4.5 0 0 1 0 4M179.7 197.6l.5 .7M180 197.1l-.3 .5M180 197.1l.4 .8h.4M180 180.5h-.3M180 180.5l.2 .7 .3 1.6 .3 .4M180.1 198.3l-.9 .2M180.1 199.1v.1a1.02 1.02 0 0 0 .9 .6M180.2 198.3h-.1M180.2 197.4h.3M180.3 184.7a5.1 5.1 0 0 1-4.6 2.8"/>
<path d="M180.3 198.3h-.2M180.3 198.3l-1.1 .2M180.3 197.6a.81 .81 0 0 1 .9-.4 .81 .81 0 0 1 .7 .7M180.8 197.9l-.5 .4M180.8 197.9h1M180.8 183.2l-.5 1.5M180.8 183.2l.3 .2 .7-.2M181 197.2h.1M181 199.8h5.9M181.8 183.2a6.1 6.1 0 0 1-6.1 5.3M181.8 197.9a3 3 0 0 1-2.5 .6h-56.5M181.8 180.8a.81 .81 0 0 0-1.3-.4 .81 .81 0 0 0 .2 1.3 .81 .81 0 0 0 1.2-.7v-.2"/>
<path d="M181.9 197.1l.2 .2a2.11 2.11 0 0 1 1 1.8 1.99 1.99 0 0 1-2.1 .7M182.4 198.3l.1 .1a1.37 1.37 0 0 1-1.6 .7h-.8M186.9 199.8v2.2M114.9 208a.55 .55 0 0 0 .6 .5h10.5v-1.1h2.7v1.1h44.5v-1.1h2.7v1.1h10.5a.5 .5 0 0 0 .5-.5M114.9 206.3v1.7M114.9 202v.6M114.9 202h1.2v.6h-1.2M114.9 206.3h1.2v1.1h-.6M114.9 202.6v3.7M115.5 207.4a.6 .6 0 0 0-.6 .6M115.5 206.3v1.1M186.4 207.4a.54 .54 0 0 1 .5 .6"/>
<path d="M186.4 206.3v1.1M186.9 206.3v1.7M186.9 202v.6M186.9 202h-1.1v.6h1.1M186.9 206.3h-1.1v1.1h.6M186.9 202.6v3.7"/>
<circle cx="59" cy="97.8" r="19.5"/>
<circle cx="59" cy="97.8" r="17.2"/>
<circle cx="59" cy="97.8" r="24.9"/>
<circle cx="59" cy="97.8" r="26"/>
<circle cx="59" cy="97.8" r="25.4"/>
<circle cx="59" cy="97.8" r="20.1"/>
<circle cx="59" cy="97.8" r="23.7"/>
<circle cx="121.8" cy="179.2" r=".82"/>
<circle cx="123.3" cy="177.8" r=".81"/>
<circle cx="125.1" cy="177.1" r=".81"/>
<circle cx="176.8" cy="177.1" r=".82"/>
<circle cx="178.7" cy="177.8" r=".81"/>
<circle cx="180.2" cy="179.2" r=".82"/>
<circle cx="120.8" cy="181" r=".83"/>
</g>
<g fill="none" stroke="#000" stroke-width=".2">
<path d="M116 156.5l3.5 3.6M118.6 156.5l-3.7 3.7M120.7 156.7l5.6 5.6M123.1 156.5l-8.2 8.1M126.5 157.6l-7.7 7.7M127.4 159l5.6 5.6M129.4 156.5l1.3 1.3M132 156.5l-9.4 9.4M133.9 156.5l3.6 3.6M136.5 156.5l-9.7 9.8M138.6 156.7l5.6 5.6M141 156.5l-9.1 9.2"/>
<path d="M145.3 159l5.7 5.6M145.5 156.5l-9.7 9.8M147.4 156.5l1.3 1.3M150 156.5l-9 9.1M151.9 156.5l3.5 3.6M154.5 156.5l-9.6 9.7M156.6 156.7l5.6 5.6M159 156.5l-8.8 8.8M163.3 159l5.6 5.6M163.5 156.5l-9.6 9.6M165.3 156.5l1.4 1.3M168 156.5l-8.8 8.8"/>
<path d="M169.9 156.5l3.5 3.6M172.5 156.5l-9.5 9.5M175.4 157.6l4.7 4.7M177 156.5l-8.8 8.8M181.3 159l5.6 5.6M181.4 156.5l-9.3 9.4M183.3 156.5l1.3 1.3M185.9 156.5l-9.7 9.8M114.9 164.5l.1 .1M116.2 161.2l4.1 4.1M122.9 163.4l2.8 2.9M129.6 165.7l.2 .2"/>
<path d="M131.7 165.9l-.5 .5M134.1 161.2l4.8 4.8M140.8 165.7l-.7 .7M140.9 163.4l1.8 1.9M142.8 165.4l1 1M147.6 165.7l.4 .4M150 165.6l-.9 .8M152.1 161.2l5 5M158.8 163.4l2.1 2.2M159.1 165.4l-1 1M161.1 165.7l.7 .7M165.6 165.7l.5 .6"/>
<path d="M168.2 165.3l-1.1 1.1M170 161.2l5.2 5.1M176.8 163.4l2.5 2.5M186.9 160l-5.3 5.3M186.9 164.5l-.7 .8M115.7 199.8l-.8 .8M118.8 199.8l3 2.9M120.3 199.8l-5.4 5.3M122.9 199.4l5.6 5.6M126 198.5l-10 10M130.5 198.5l-10 10M131 198.5l2 2"/>
<path d="M134.9 198.5l-9.9 10M135.5 198.5l4.2 4.2M139.5 198.5l-10.1 10M140.9 199.4l5.6 5.6M143.9 198.5l-10 10M148.4 198.5l-10 10M149 198.5l2 2M152.9 198.5l-10 10M153.5 198.5l4.2 4.2M157.4 198.5l-10 10M158.8 199.4l5.6 5.6M161.9 198.5l-10 10"/>
<path d="M166.4 198.5l-10 10M167 198.5l1.9 2M170.9 198.5l-10 10M171.4 198.5l4.2 4.2M175.4 198.5l-10.1 10M176.8 199.4l5.6 5.6M179.7 198.6l-9.8 9.9M183.1 199.8l-7.7 7.6M186.2 199.8l.7 .7M114.9 204.9l2.4 2.3M114.9 200.4l.1 .1M118.4 203.9l4.7 4.6"/>
<path d="M125.1 206.1l1.4 1.3M129.6 201.6l5.6 5.6M131.9 208.3l.1 .2M136.3 203.9l4.7 4.6M143.1 206.1l2.4 2.4M147.6 201.6l5.6 5.6M149.8 208.3l.2 .2M154.3 203.9l4.7 4.6M161 206.1l2.5 2.4M165.6 201.6l5.6 5.6M167.8 208.3l.2 .2M172.3 203.9l4.7 4.6"/>
<path d="M179 206.1l2.4 2.4M183.5 201.6l3.4 3.5M185.7 208.3l.2 .2M186.9 200.4l-8.1 8.1M186.9 204.9l-3.6 3.6"/>
</g>
<g font-size="8.5">
<text x="101.5" y="106.1">B</text>
<text x="195.6" y="106.1">B</text>
<text x="129" y="220.7">SECTION</text>
<text x="58.6" y="279.7">61205K790_FIXED ALIGNMENT LINEAR B</text>
</g>
<g font-size="5.3">
<text x="38.5" y="9.5">4</text>
<text x="83.5" y="9.5">3</text>
<text x="133.6" y="9.5">2</text>
<text x="178.6" y="9.5">1</text>
<text x="16.2" y="31.3">F</text>
<text x="201.2" y="31.3">F</text>
<text x="16.1" y="75.5">E</text>
<text x="201.1" y="75.5">E</text>
<text x="15.5" y="125.5">D</text>
<text x="200.5" y="125.5">D</text>
<text x="15.4" y="175.5">C</text>
<text x="200.4" y="175.5">C</text>
<text x="16" y="225.5">B</text>
<text x="201" y="225.5">B</text>
<text x="15.5" y="269.8">A</text>
<text x="200.5" y="269.8">A</text>
<text x="38.5" y="291.5">4</text>
<text x="83.5" y="291.5">3</text>
<text x="133.6" y="291.5">2</text>
<text x="178.6" y="291.5">1</text>
</g>
<g font-size="4.7" fill="#808080">
<text x="148.5" y="42.8">35.43</text>
<text x="144.9" y="51.6">22.30</text>
<text x="83.4" y="65.1" transform="rotate(-52 83.4 65.1)">26.00</text>
<text x="21.3" y="96.8">R8.00</text>
<text x="84.2" y="104.5">10xR0.33</text>
<text x="56.6" y="138.7">17.23</text>
<text x="108" y="150.1">24.75</text>
<text x="64.1" y="181.7">7.69</text>
<text x="84.8" y="181.5">R2.25</text>
<text x="87.7" y="204.7" transform="rotate(-90 87.7 204.7)">5.00</text>
</g>
<g font-size="4.7">
<text x="166.1" y="220.7">B-B</text>
<text x="138.2" y="228.9">SCALE 2 : 1</text>
</g>
<text font-size="3.9" x="190.9" y="275.5">A4</text>
<text font-size="2.9" x="10.5" y="292.9">SOLIDWORKS Educational Product. For Instructional Use Only.</text>
<g font-size="2">
<text x="20.6" y="234.6">UNLESS OTHERWISE SPECIFIED:</text>
<text x="20.6" y="237.1">DIMENSIONS ARE IN MILLIMETERS</text>
<text x="20.6" y="239.6">SURFACE FINISH:</text>
<text x="54.4" y="234.6">FINISH:</text>
<text x="101.3" y="234.5">DEBURR AND</text>
<text x="101.3" y="237">BREAK SHARP</text>
<text x="101.3" y="239.5">EDGES</text>
<text x="132.6" y="236">DO NOT SCALE DRAWING</text>
<text x="173.3" y="236.2">REVISION</text>
<text x="20.6" y="242.1">TOLERANCES:</text>
<text x="22.2" y="244.6">LINEAR:</text>
<text x="22.2" y="247.1">ANGULAR:</text>
<text x="34.3" y="252">NAME</text>
<text x="50" y="251.9">SIGNATURE</text>
<text x="67.2" y="251.9">DATE</text>
<text x="120.1" y="251.9">TITLE:</text>
<text x="20.6" y="256.1">DRAWN</text>
<text x="20.9" y="260.3">CHK'D</text>
<text x="20.4" y="264.4">APPV'D</text>
<text x="21.1" y="268.8">MFG</text>
<text x="21.5" y="273">Q.A</text>
<text x="75.6" y="272.5">MATERIAL:</text>
<text x="120" y="272.5">DWG NO.</text>
<text x="75.6" y="285.5">WEIGHT:</text>
<text x="120.1" y="285.6">SCALE:1:1</text>
<text x="164.5" y="285.6">SHEET 1 OF 1</text>
</g>
</svg>
